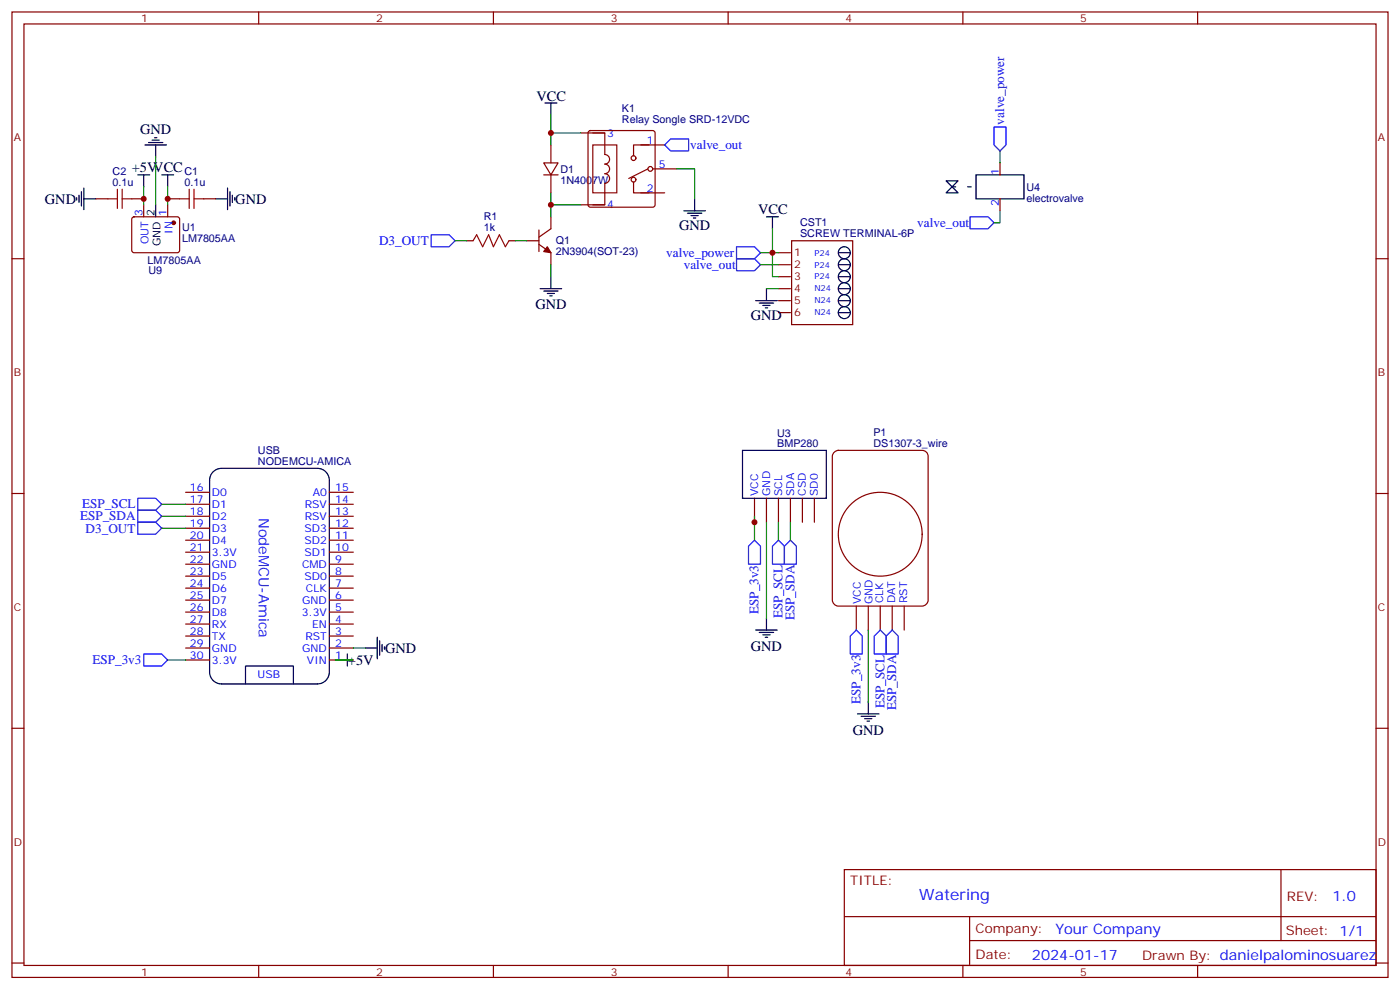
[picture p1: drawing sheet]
<svg xmlns="http://www.w3.org/2000/svg" width="412mm" height="292mm" viewBox="0 0 412 292" stroke-linecap="round" stroke-linejoin="round" font-family="sans-serif">
<g fill="none" stroke="#870000" stroke-width=".35">
<path d="M3.5 3.5h405.4v284.4h-405.4zM7.1 7.1h398.2v277.2h-398.2zM76.2 3.5v3.6M145.3 3.5v3.6M214.5 3.5v3.6M283.6 3.5v3.6M352.8 3.5v3.6M171.1 39.2h7.1M173.4 38.7l.5-.2h18.4l.5 .2 .2 .5v21.1l-.3 .5-.4 .2h-18.4l-.5-.2-.2-.5v-21.1zM174.6 39.2h3.6v6.3a1.41 1.41 0 0 1 1.4 1.4 1.41 1.41 0 0 1-1.4 1.4 1.41 1.41 0 0 1 1.4 1.4 1.41 1.41 0 0 1-1.4 1.5 1.41 1.41 0 0 1 1.4 1.4 1.41 1.41 0 0 1-1.4 1.4v6.3h-3.6M28.2 58.6h3.5M38.8 58.6h3.5"/>
<path d="M49.4 58.6h3.5M60 58.6h3.5M160.2 48h4.2l-2.1 3.5zM160.2 51.5h4.2M162.3 42.7v5.3M162.3 51.5v5.3M186.6 53.6v3.2h4.6M188.7 42.7h7.1M188.7 56.8h7.1M190.9 49.7l-5.7 2.9M191.2 42.7h-4.6v3.2M192.3 49.7h7"/>
<path d="M3.5 76.2h3.6M39 64.1l.5-.2h12.7l.5 .2 .2 .5v9.4l-.7 .4h-13l-.4-.7v-9.1zM42.3 60.3v3.6M49.4 60.3v3.6M137.6 70.9h1.7M149.9 70.9h1.8M155.2 70.9h3.5M158.7 72l3.6 2.4v3.6M158.7 67.7v6.4M162.3 63.9v3.5l-3.6 2.5M171.1 60.3h7.1M405.3 76.2h3.6"/>
<path d="M245.8 133.2l1.1-.6h24.7a1.76 1.76 0 0 1 1.8 1.8v42.3a1.89 1.89 0 0 1-1.8 1.8h-24.7a1.89 1.89 0 0 1-1.7-1.8v-42.3zM3.5 145.3h3.6M54.7 145h7M54.7 148.5h7M54.7 152h7M54.7 155.6h7M54.7 159.1h7M97 145h7.1M97 148.5h7.1M97 152h7.1M97 155.6h7.1M97 159.1h7.1"/>
<path d="M222.2 146.8v7M225.8 146.8v7M229.3 146.8v7M232.8 146.8v7M236.4 146.8v7M239.9 146.8v7M405.3 145.3h3.6M54.7 162.6h7M54.7 166.2h7M54.7 169.7h7M54.7 173.2h7M54.7 176.7h7"/>
<path d="M97 162.6h7.1M97 166.2h7.1M97 169.7h7.1M97 173.2h7.1M97 176.7h7.1M252.2 178.5v7.1M255.8 178.5v7.1M259.3 178.5v7.1M262.8 178.5v7.1M266.3 178.5v7.1M54.7 180.3h7M54.7 183.8h7"/>
<path d="M54.7 187.3h7M54.7 190.9h7M54.7 194.4h7M97 180.3h7.1M97 183.8h7.1M97 187.3h7.1M97 190.9h7.1M97 194.4h7.1M3.5 214.5h3.6M405.3 214.5h3.6M248.7 256.1h156.6v28.2h-156.6zM377.3 256.1v20.9"/>
<path d="M248.7 270h156.5M285.6 277h119.6M285.6 270v14.1M3.5 283.6h3.6M76.2 284.3v3.6M145.3 284.3v3.6M214.5 284.3v3.6M283.6 284.3v3.6M352.8 284.3v3.6M405.3 283.6h3.6"/>
<circle cx="186.6" cy="46.6" r=".71"/>
<circle cx="186.6" cy="52.9" r=".71"/>
<circle cx="191.6" cy="49.7" r=".71"/>
<circle cx="259.3" cy="157.3" r="12.3"/>
</g>
<path d="M31.7 58.6h2.9M34.6 55.7v5.7M36 58.6h2.8M36 55.7v5.7M52.9 58.6h2.8M55.7 55.7v5.7M57.1 58.6h2.9M57.1 55.7v5.7M139.3 70.9l1.1-1.8 1.8 3.6 1.7-3.6 1.4 3.6 1.8-3.6 1.8 3.6 1-1.8" fill="none" stroke="#a10000" stroke-width=".35"/>
<g fill="#870000" stroke="#870000" stroke-width=".35">
<path d="M161.2 72.7l1.1 1.7-2.1-.3z"/>
<circle cx="51.2" cy="65.6" r=".53"/>
</g>
<g fill="none" stroke="#000" stroke-width=".35">
<path d="M160.5 30.3h3.5M162.3 30.3v3.6M22.6 58.2v.7M23.3 57.5v2.1M24 56.4v4.3M24.7 58.6h3.5M24.7 55.4v6.3M40.6 51.5h3.5M42.3 51.5v3.5M42.7 42.7h6.3M43.7 42h4.3M44.8 41.3h2.1"/>
<path d="M45.5 40.6h.7M45.9 42.7v3.5M47.6 51.5h3.6M49.4 51.5v3.5M63.5 58.6h3.5M67 55.4v6.3M67.7 56.4v4.3M68.4 57.5v2.1M69.1 58.2v.7M204.6 58.6v3.5M45.9 60.3v3.6M201.4 62.1h6.4"/>
<path d="M202.5 62.8h4.2M203.6 63.5h2.1M204.3 64.2h.7M225.8 63.9h3.5M227.5 63.9v3.5M159.1 85h6.4M160.2 85.7h4.2M161.2 86.4h2.1M161.9 87.1h.7M162.3 81.5v3.5M62.8 139a3.5 3.5 0 0 1 2.5-1.1h28.2a3.5 3.5 0 0 1 3.5 3.6v56.4a3.5 3.5 0 0 1-3.5 3.5h-28.2a3.5 3.5 0 0 1-3.6-3.5v-56.4a3.5 3.5 0 0 1 1.1-2.5zM218.7 132.6h24.7v14.2h-24.7z"/>
<path d="M98.8 194.4h3.5M102.3 192.6v3.5M107.6 190.9h3.5M111.1 187.7v6.3M111.8 188.7v4.3M112.5 189.8v2.1M113.2 190.5v.7M222.6 185.6h6.4M223.7 186.3h4.2M224.7 187h2.1M225.4 187.7h.7M225.8 182v3.6"/>
<path d="M72.3 201.4v-5.3h14.1v5.3M252.6 210.3h6.3M253.6 211h4.3M254.7 211.7h2.1M255.4 212.4h.7M255.8 206.7v3.6"/>
</g>
<g fill="none" stroke="#008700" stroke-width=".35">
<path d="M162.3 33.9v8.8M162.3 39.2h8.8M42.3 55v5.3M45.9 46.2v14.1M49.4 55v5.3M162.3 56.8v7.1M199.3 49.7h5.3v8.9M134.1 70.9h3.5M151.7 70.9h3.5M162.3 78v3.5M162.3 60.3h8.8M47.6 155.6h7.1"/>
<path d="M47.6 148.5h7.1M47.6 152h7.1M222.2 152v7.1M225.8 153.8v28.2M229.3 153.8v5.3M232.8 153.8v5.3M49.4 194.4h5.3M98.8 194.4h5.3M104.1 190.9h3.5M255.8 185.6v21.1"/>
</g>
<path d="M127 69.1h5.3l1.8 1.8-1.8 1.8h-5.3zM40.6 153.8h5.3l1.7 1.8-1.7 1.7h-5.3zM40.6 150.3h5.3l1.7 1.7-1.7 1.8h-5.3zM40.6 146.8h5.3l1.7 1.7-1.7 1.8h-5.3zM222.2 159.1l1.8 1.8v5.3h-3.5v-5.3zM229.3 159.1l1.8 1.8v5.3h-3.6v-5.3zM232.8 159.1l1.8 1.8v5.3h-3.5v-5.3zM42.3 192.6h5.3l1.8 1.8-1.8 1.7h-5.3zM252.2 185.6l1.8 1.7v5.3h-3.5v-5.3zM259.3 185.6l1.8 1.7v5.3h-3.6v-5.3zM262.8 185.6l1.8 1.7v5.3h-3.5v-5.3z" fill="none" stroke="#00f" stroke-width=".35"/>
<path d="M174.6 42.7h7.1v14.1h-7.1z" fill="none" stroke="#870f00" stroke-width=".35"/>
<path d="M233.2 70.9h18v24.7h-18z" fill="#fff" stroke="#800000" stroke-width=".35"/>
<path d="M229.3 74.4h3.5M229.3 78h3.5M229.3 81.5h3.5M229.3 85h3.5M229.3 88.5h3.5M229.3 92.1h3.5" fill="none" stroke="#800000" stroke-width=".35"/>
<g fill="none" stroke="#000" stroke-width=".35">
<path d="M278.7 56.8l1.8-1.8 1.7 1.8zM278.7 53.3h3.5l-1.7 1.7zM287.5 51.5h14.1v7.1h-14.1zM246.9 74.4h3.6M246.9 78h3.6M222.6 88.5h6.4M223.7 89.3h4.2M224.7 90h2.1M225.4 90.7h.7M225.8 85v3.5M246.9 81.5h3.6M246.9 85h3.6"/>
<path d="M246.9 88.5h3.6M246.9 92.1h3.6"/>
<circle cx="248.7" cy="74.4" r="1.76"/>
<circle cx="248.7" cy="78" r="1.76"/>
<circle cx="248.7" cy="81.5" r="1.76"/>
<circle cx="248.7" cy="88.5" r="1.76"/>
<circle cx="248.7" cy="85" r="1.76"/>
<circle cx="248.7" cy="92.1" r="1.76"/>
</g>
<path d="M280.5 55h7" fill="none" stroke="#000" stroke-width=".35" stroke-dasharray="1.1 3.5"/>
<path d="M294.6 48v3.5M294.6 58.6v3.5" fill="none" stroke="#870000" stroke-width=".35"/>
<path d="M292.8 37.4h3.5v5.3l-1.7 1.8-1.8-1.8zM195.8 42.7l1.8-1.8h5.2v3.6h-5.2zM217 72.7h5.2l1.8 1.7-1.8 1.8h-5.2zM217 76.2h5.2l1.8 1.8-1.8 1.7h-5.2zM285.8 63.9h5.2l1.8 1.7-1.8 1.8h-5.2z" fill="none" stroke="#00f" stroke-width=".35"/>
<path d="M294.6 44.5v3.5M224 74.4h3.5v7.1h1.8M224 78h5.3M227.5 67.4v7h1.8M294.6 62.1v3.5h-1.8M225.8 85h3.5" fill="none" stroke="#008700" stroke-width=".35"/>
<g fill="#c00">
<circle cx="49.4" cy="58.6" r=".88"/>
<circle cx="42.3" cy="58.6" r=".88"/>
<circle cx="222.3" cy="153.8" r=".88"/>
<circle cx="162.3" cy="39.2" r=".88"/>
<circle cx="162.3" cy="60.3" r=".88"/>
<circle cx="227.5" cy="74.4" r=".88"/>
</g>
<text font-size="4.6" fill="#00f" x="270.8" y="265.1">Watering</text>
<g font-size="4.2">
<text x="158" y="29.6">VCC</text>
<text x="41.3" y="39.5">GND</text>
<text x="38.8" y="50.8">+5VVCC</text>
<text x="13.2" y="59.9">GND</text>
<text x="69.3" y="59.9">GND</text>
<text x="223.3" y="63.1">VCC</text>
<text x="200" y="67.7">GND</text>
<text x="157.7" y="91.1">GND</text>
<text x="221.2" y="94.2">GND</text>
<text x="221.2" y="191.6">GND</text>
<text x="102.5" y="195.8">+5V</text>
<text x="113.4" y="192.3">GND</text>
<text x="251.2" y="216.3">GND</text>
</g>
<g font-size="4.2" fill="#00f">
<text x="76.2" y="152.5" transform="rotate(90 76.2 152.5)">NodeMCU-Amica</text>
<text x="392.5" y="265.4">1.0</text>
<text x="310.9" y="274.9">Your Company</text>
<text x="304" y="282.7">2024-01-17</text>
</g>
<g font-size="3.9" fill="#00f">
<text x="295.8" y="36.7" transform="rotate(-90 295.8 36.7)">valve_power</text>
<text x="203.3" y="44">valve_out</text>
<text x="270.2" y="66.8">valve_out</text>
<text x="111.7" y="72.2">D3_OUT</text>
<text x="196.3" y="75.7">valve_power</text>
<text x="201.4" y="79.2">valve_out</text>
<text x="24.2" y="149.7">ESP_SCL</text>
<text x="23.6" y="153.3">ESP_SDA</text>
<text x="25.2" y="156.8">D3_OUT</text>
<text x="223.5" y="180.9" transform="rotate(-90 223.5 180.9)">ESP_3v3</text>
<text x="230.5" y="182.1" transform="rotate(-90 230.5 182.1)">ESP_SCL</text>
<text x="234" y="182.7" transform="rotate(-90 234 182.7)">ESP_SDA</text>
<text x="27.2" y="195.6">ESP_3v3</text>
<text x="253.4" y="207.3" transform="rotate(-90 253.4 207.3)">ESP_3v3</text>
<text x="260.5" y="208.6" transform="rotate(-90 260.5 208.6)">ESP_SCL</text>
<text x="264" y="209.2" transform="rotate(-90 264 209.2)">ESP_SDA</text>
</g>
<g font-size="3.9" fill="#800">
<text x="250.5" y="260.7">TITLE:</text>
<text x="379.1" y="265.4">REV:</text>
<text x="287.4" y="274.9">Company:</text>
<text x="378.7" y="275.5">Sheet: 1/1</text>
<text x="287.4" y="282.6">Date:</text>
<text x="336.4" y="282.7">Drawn By: danielpalominosuarez</text>
</g>
<g font-size="3.2" fill="#800">
<text x="41.6" y="6.5">1</text>
<text x="110.8" y="6.5">2</text>
<text x="179.9" y="6.5">3</text>
<text x="249.1" y="6.5">4</text>
<text x="318.2" y="6.5">5</text>
<text x="4.1" y="41.6">A</text>
<text x="405.9" y="41.6">A</text>
<text x="4.1" y="110.8">B</text>
<text x="405.9" y="110.8">B</text>
<text x="4.1" y="179.9">C</text>
<text x="405.9" y="179.9">C</text>
<text x="4.1" y="249.1">D</text>
<text x="405.9" y="249.1">D</text>
<text x="41.6" y="287.3">1</text>
<text x="110.8" y="287.3">2</text>
<text x="179.9" y="287.3">3</text>
<text x="249.1" y="287.3">4</text>
<text x="318.2" y="287.3">5</text>
</g>
<g font-size="3.2" fill="#000080">
<text x="183.2" y="32.9">K1</text>
<text x="183.2" y="36.1">Relay Songle SRD-12VDC</text>
<text x="33.2" y="51.5">C2</text>
<text x="54.3" y="51.5">C1</text>
<text x="165.1" y="50.9">D1</text>
<text x="33.2" y="54.7">0.1u</text>
<text x="54.3" y="54.7">0.1u</text>
<text x="165.1" y="54.1">1N4007W</text>
<text x="302.3" y="59.4">electrovalve</text>
<text x="302.3" y="56.2">U4</text>
<text x="142.5" y="64.9">R1</text>
<text x="53.6" y="71.3">LM7805AA</text>
<text x="53.6" y="68.1">U1</text>
<text x="142.5" y="68.1">1k</text>
<text x="163.7" y="72">Q1</text>
<text x="235.7" y="69.9">SCREW TERMINAL-6P</text>
<text x="235.7" y="66.6">CST1</text>
<text x="43.5" y="77.6">LM7805AA</text>
<text x="163.7" y="75.1">2N3904(SOT-23)</text>
<text x="43.8" y="80.8">U9</text>
<text x="228.9" y="131.6">BMP280</text>
<text x="228.9" y="128.6">U3</text>
<text x="257.3" y="131.6">DS1307-3_wire</text>
<text x="257.3" y="128.4">P1</text>
<text x="76" y="136.9">NODEMCU-AMICA</text>
<text x="76" y="133.7">USB</text>
</g>
<g font-size="3.2" fill="#00f">
<text x="178.9" y="40.2">3</text>
<text x="190.5" y="42.3">1</text>
<text x="194" y="49.4">5</text>
<text x="294.2" y="51.5" transform="rotate(-90 294.2 51.5)">1</text>
<text x="190.5" y="56.4">2</text>
<text x="42" y="63.7" transform="rotate(-90 42 63.7)">3</text>
<text x="49" y="63.7" transform="rotate(-90 49 63.7)">1</text>
<text x="178.9" y="61.4">4</text>
<text x="294.2" y="60.6" transform="rotate(-90 294.2 60.6)">2</text>
<text x="43.7" y="71.9" transform="rotate(-90 43.7 71.9)">OUT</text>
<text x="50.8" y="68.9" transform="rotate(-90 50.8 68.9)">IN</text>
<text x="55.9" y="144.6">16</text>
<text x="55.9" y="148.2">17</text>
<text x="62.4" y="146.1">D0</text>
<text x="62.4" y="149.6">D1</text>
<text x="89.8" y="149.6">RSV</text>
<text x="92.1" y="146.1">A0</text>
<text x="98.8" y="144.6">15</text>
<text x="98.8" y="148.2">14</text>
<text x="223.3" y="146.1" transform="rotate(-90 223.3 146.1)">VCC</text>
<text x="226.8" y="146.1" transform="rotate(-90 226.8 146.1)">GND</text>
<text x="230.4" y="146.1" transform="rotate(-90 230.4 146.1)">SCL</text>
<text x="233.9" y="146.1" transform="rotate(-90 233.9 146.1)">SDA</text>
<text x="237.4" y="146.1" transform="rotate(-90 237.4 146.1)">CSD</text>
<text x="240.9" y="146.1" transform="rotate(-90 240.9 146.1)">SD0</text>
<text x="55.9" y="151.7">18</text>
<text x="55.9" y="155.2">19</text>
<text x="62.4" y="153.1">D2</text>
<text x="89.8" y="153.1">RSV</text>
<text x="98.8" y="151.7">13</text>
<text x="98.8" y="155.2">12</text>
<text x="55.9" y="158.8">20</text>
<text x="62.4" y="156.6">D3</text>
<text x="62.4" y="160.2">D4</text>
<text x="89.7" y="156.6">SD3</text>
<text x="89.7" y="160.2">SD2</text>
<text x="98.8" y="158.8">11</text>
<text x="55.9" y="162.3">21</text>
<text x="55.9" y="165.8">22</text>
<text x="62.4" y="163.7">3.3V</text>
<text x="62.4" y="167.2">GND</text>
<text x="89" y="167.2">CMD</text>
<text x="89.7" y="163.7">SD1</text>
<text x="98.8" y="162.3">10</text>
<text x="98.8" y="165.8">9</text>
<text x="55.9" y="169.3">23</text>
<text x="55.9" y="172.9">24</text>
<text x="62.4" y="170.7">D5</text>
<text x="89.7" y="170.7">SD0</text>
<text x="98.8" y="169.3">8</text>
<text x="98.8" y="172.9">7</text>
<text x="55.9" y="176.4">25</text>
<text x="55.9" y="179.9">26</text>
<text x="62.4" y="174.3">D6</text>
<text x="62.4" y="177.8">D7</text>
<text x="89" y="177.8">GND</text>
<text x="90.1" y="174.3">CLK</text>
<text x="98.8" y="176.4">6</text>
<text x="98.8" y="179.9">5</text>
<text x="253.6" y="177.9" transform="rotate(-90 253.6 177.9)">VCC</text>
<text x="257" y="177.9" transform="rotate(-90 257 177.9)">GND</text>
<text x="260.2" y="177.7" transform="rotate(-90 260.2 177.7)">CLK</text>
<text x="263.7" y="177.7" transform="rotate(-90 263.7 177.7)">DAT</text>
<text x="267.2" y="177.7" transform="rotate(-90 267.2 177.7)">RST</text>
<text x="55.9" y="183.4">27</text>
<text x="62.4" y="181.3">D8</text>
<text x="62.4" y="184.9">RX</text>
<text x="89" y="181.3">3.3V</text>
<text x="91.9" y="184.9">EN</text>
<text x="98.8" y="183.4">4</text>
<text x="55.9" y="187">28</text>
<text x="55.9" y="190.5">29</text>
<text x="62.4" y="188.4">TX</text>
<text x="62.4" y="191.9">GND</text>
<text x="89" y="191.9">GND</text>
<text x="90" y="188.4">RST</text>
<text x="98.8" y="187">3</text>
<text x="98.8" y="190.5">2</text>
<text x="55.9" y="194">30</text>
<text x="62.4" y="195.4">3.3V</text>
<text x="90.4" y="195.4">VIN</text>
<text x="98.8" y="194">1</text>
<text x="75.8" y="199.7">USB</text>
</g>
<g font-size="3.2">
<text x="45.5" y="63.7" transform="rotate(-90 45.5 63.7)">2</text>
<text x="47.3" y="72.4" transform="rotate(-90 47.3 72.4)">GND</text>
</g>
<g font-size="3.2" fill="#800000">
<text x="233.9" y="75.5">1</text>
<text x="233.9" y="79">2</text>
<text x="233.9" y="82.6">3</text>
<text x="233.9" y="86.1">4</text>
<text x="233.9" y="89.6">5</text>
<text x="233.9" y="93.1">6</text>
</g>
<g font-size="2.5" fill="#00f">
<text x="239.9" y="75.5">P24</text>
<text x="239.9" y="79">P24</text>
<text x="239.9" y="82.2">P24</text>
<text x="239.9" y="85.7">N24</text>
<text x="239.9" y="89.3">N24</text>
<text x="239.9" y="92.8">N24</text>
</g>
</svg>
